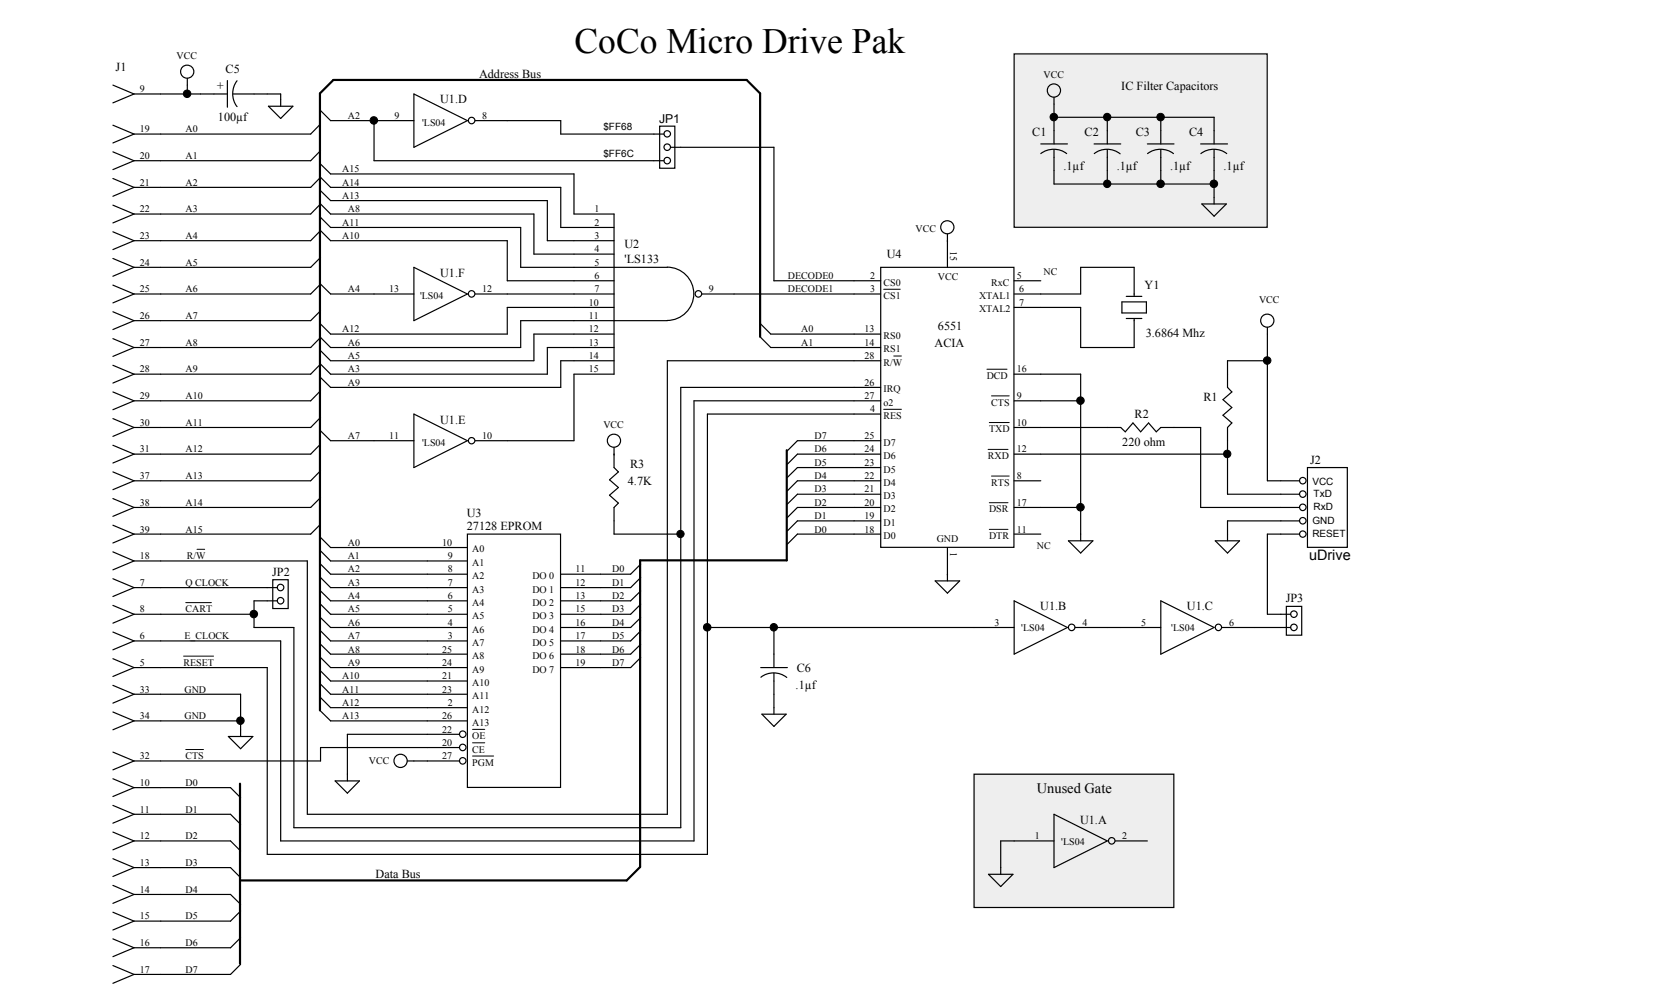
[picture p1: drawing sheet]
<svg xmlns="http://www.w3.org/2000/svg" width="356mm" height="216mm" viewBox="0 0 356 216" stroke-linecap="round" stroke-linejoin="round" font-family="sans-serif">
<path d="M208.8 165.9h43v28.7h-43z" fill="#eee"/>
<path d="M208.8 165.9h43v28.7h-43z" fill="none" stroke="#eee" stroke-width=".21"/>
<path d="M208.9 166h42.9v28.6h-42.9z" fill="none" stroke="#000" stroke-width=".25"/>
<path d="M217.4 11.5h54.5v37.3h-54.5z" fill="#eee"/>
<path d="M217.4 11.4h54.5v37.4h-54.5z" fill="none" stroke="#eee" stroke-width=".21"/>
<g fill="none" stroke="#000" stroke-width=".25">
<path d="M24.2 18.2l4.5 2M40.2 16.8v3.4M48.8 17.3v5.7M50.8 17.3a4.6 4.6 0 0 0 0 5.6M217.5 11.6h54.3v37.1h-54.3zM24.2 26.8l4.5 1.9M24.2 32.6l4.5 1.9M24.2 38.3l4.5 1.9M28.7 20.2h20.1M28.7 20.2l-4.5 1.9M28.7 28.7l-4.5 1.9M28.7 34.5l-4.5 1.9"/>
<path d="M50 20.2h10.2v2.6M57.6 22.8h5.2l-2.6 2.6zM68.7 35.2l2.2 2.1h52.2v8.6h8.6v34.3h-8.6v14.3h-21.2M68.7 23.7l2.2 2.2h17.9M68.7 26.6l-2.1 2.1h-37.9M68.7 32.3l-2.1 2.2h-37.9M80.2 25.9h.1M80.2 25.9v8.6h62.2M88.8 20.2l11.4 5.7-11.4 5.7zM101.9 25.9h18.4v2.8h22.1M141.5 27.1h3.2v9h-3.2zM143.8 31.6h22.2v28.6h22.9"/>
<path d="M223.2 32.9a4.6 4.6 0 0 1 5.6 0M223.2 30.9h5.7M226.1 20.9v10M226.1 32v7.5h34.3M226.1 25.1h34.3v5.8M234.7 30.9h5.7M234.7 32.9a4.5 4.5 0 0 1 5.5 .1M237.5 25.1v5.8M237.5 32v7.5M246.1 30.9h5.7M246.1 32.9a4.6 4.6 0 0 1 5.6 0M249 25.1v5.8"/>
<path d="M249 32v7.5M257.5 30.9h5.8M257.6 32.9a4.6 4.6 0 0 1 5.5 0M260.4 32v11.7M24.2 49.7l4.5 1.9M24.2 44l4.5 1.9M24.2 55.4l4.5 1.9M28.7 45.9h37.9l2.1-2.2 2.2 2.2h43.6v8.6h17.2M28.7 40.2h37.9l2.1-2.2 2.2 2.2h49.4v8.6h11.4M28.7 51.6h37.9l2.1-2.2 2.2 2.2h37.9v8.6h22.9M28.7 40.2l-4.5 1.9M28.7 51.6l-4.5 1.9"/>
<path d="M28.7 45.9l-4.5 1.9M28.7 57.3l-4.5 1.9M68.7 46.6l2.2 2.2h40.8v8.5h31.4M68.7 40.9l2.2 2.1h46.5v8.6h14.3M68.7 55.2l-2.1 2.1h-37.9M88.8 57.3l11.4 5.7-11.4 5.7zM143.1 57.3a5.7 5.7 0 0 1 5.7 5.7 5.7 5.7 0 0 1-5.7 5.7M188.9 57.3h28.6v60h-28.6zM203.2 51.6h.1M203.2 50.2v7.1M257.8 43.7h5.2l-2.6 2.7zM24.2 72.6l4.5 1.9"/>
<path d="M24.2 78.3l4.5 1.9M24.2 61.1l4.5 1.9M24.2 66.8l4.5 1.9M28.7 63h37.9l2.1-2.1 2.2 2.1h17.9M28.7 74.5l-4.5 1.9M28.7 63l-4.5 1.9M28.7 68.7l-4.5 2M68.7 66.6l-2.1 2.1h-37.9M101.9 63h29.8M131.7 65.9h-22.9v5.7h-37.9l-2.2-2.1M131.7 71.6h-17.2v5.7h-43.6l-2.2-2.1M131.7 74.5h-14.3v5.7h-46.5l-2.2-2.1-2.1 2.1h-37.9"/>
<path d="M131.7 77.3h-11.4v5.8h-49.4l-2.2-2.2M143.1 68.7h-31.4v5.8h-40.8l-2.2-2.2-2.1 2.2h-37.9M150.5 63h38.4M163.2 69.5l2.1 2.1h23.6M163.2 72.3l2.1 2.2h23.6M188.9 77.3h-45.8v97.3h-77.2v-54.3h-37.2M217.5 63h14.3v-5.7h11.4v6.2M217.5 60.2h5.7M217.5 65.9h14.3v8.6h11.4v-6.2M240.6 64.7h5.3v2.4h-5.3zM241.6 63.5h3.3M241.6 68.3h3.3"/>
<path d="M271.8 77.3h-8.5v5.8l.9 .9-1.9 1.7 1.9 1.7-1.9 1.6 1.9 1.7-.9 1v14.3h15.4M271.8 70.2v32.9h6.9M24.2 89.7l4.5 2M24.2 84l4.5 1.9M24.2 95.5l4.5 1.9M28.7 80.2l-4.5 1.9M28.7 91.7l-4.5 1.9M28.7 85.9l-4.5 1.9M28.7 97.4l-4.5 1.9M68.7 92.4l2.2 2.1h17.9M68.7 89.5l-2.1 2.2h-37.9M68.7 83.8l-2.1 2.1h-37.9"/>
<path d="M68.7 95.2l-2.1 2.2h-37.9M88.8 88.8l11.4 5.7-11.4 5.7zM131.7 97.4h.1M131.7 95.9v4.3l.9 1-1.9 1.7 1.9 1.6-1.9 1.7 1.9 1.7-.9 .9v5.7h14.3M188.9 85.9h-40.1v94.4h-88.6v-42.9h-31.5M188.9 83.1h-42.9v94.4h-83v-43h-8.5v-5.7h5M188.9 94.5h-17.9l-2.1 2.1M188.9 97.4h-17.9l-2.1 2.1M188.9 88.8h-37.2v94.4h-94.4v-40.1h-28.6M217.5 80.2h14.3v35.8M217.5 91.7h22.9l.9 .9 1.7-1.9 1.6 1.9 1.7-1.9 1.7 1.9 1-.9h8.5v17.1h21.2M217.5 85.9h14.3"/>
<path d="M217.5 97.4h45.8M24.2 106.9l4.5 1.9M24.2 101.2l4.5 1.9M24.2 112.6l4.5 1.9M24.2 118.3l4.5 2M28.7 108.8l-4.5 1.9M28.7 103.1l-4.5 1.9M28.7 114.5l-4.5 1.9M68.7 106.7l-2.1 2.1h-37.9M68.7 100.9l-2.1 2.2h-37.9M68.7 112.4l-2.1 2.1h-37.9M68.7 118.1l2.2 2.2h29.3"/>
<path d="M68.7 115.2l2.2 2.2h29.3M100.2 114.5h20v54.3h-20zM188.9 108.8h-17.9l-2.1 2.2M188.9 103.1h-17.9l-2.1 2.1M188.9 114.5h-17.9l-2.1 2.2M188.9 100.2h-17.9l-2.1 2.2M188.9 106h-17.9l-2.1 2.1M188.9 111.7h-17.9l-2.1 2.1M203.2 117.4v7.1M217.5 108.8h14.3M217.5 103.1h5.7M217.5 114.5h5.7"/>
<path d="M229.2 116h5.2l-2.6 2.6zM260.6 116h5.3l-2.6 2.6zM278.7 114.5h-6.9v17.2h5M278.7 111.7h-15.4v4.3M280.4 100.2h8.6v17.1h-8.6zM24.2 135.5l4.5 1.9M24.2 129.8l4.5 1.9M24.2 124.1l4.5 1.9M28.7 137.4l-4.5 1.9M28.7 131.7h25.8M28.7 131.7l-4.5 1.9M28.7 120.3l-4.5 1.9"/>
<path d="M28.7 126h30.8M28.7 126l-4.5 1.9M58.5 124.3h3.3v6.2h-3.3zM68.7 132.4l2.2 2.1h29.3M68.7 135.3l2.2 2.1h29.3M68.7 129.5l2.2 2.2h29.3M68.7 120.9l2.2 2.2h29.3M68.7 123.8l2.2 2.2h29.3M68.7 126.7l2.2 2.1h29.3M68.7 138.1l2.2 2.2h29.3M137.4 132.4l-2.1 2.1h-15M137.4 135.3l-2.1 2.1h-15"/>
<path d="M137.4 129.5l-2.1 2.2h-15M137.4 120.9l-2.1 2.2h-15M137.4 123.8l-2.1 2.2h-15M137.4 126.7l-2.1 2.1h-15M137.4 138.1l-2.1 2.2h-15M151.7 134.5h65.8M166 134.5v8.6M200.6 124.5h5.2l-2.6 2.7zM203.2 123.1h.1M217.5 128.8l11.4 5.7-11.4 5.8zM230.6 134.5h18.4M249 128.8l11.4 5.7-11.4 5.8z"/>
<path d="M262 134.5h14.8M275.9 130h3.3v6.2h-3.3zM24.2 152.7l4.5 1.9M24.2 146.9l4.5 1.9M24.2 141.2l4.5 1.9M28.7 154.6h22.9M28.7 154.6l-4.5 1.9M28.7 148.8h22.9v9.1M28.7 148.8l-4.5 1.9M28.7 143.1l-4.5 1.9M49 157.9h5.2l-2.6 2.6zM68.7 152.4l2.2 2.2h29.3"/>
<path d="M68.7 146.7l2.2 2.1h29.3M68.7 141l2.2 2.1h29.3M68.7 143.8l2.2 2.2h29.3M68.7 149.6l2.2 2.1h29.3M98.6 157.4h-24.1v10M137.4 141l-2.1 2.1h-15M163.2 143.1h5.7M163.2 145.2a4.5 4.5 0 0 1 5.5 0M163.4 153.1h5.2l-2.6 2.6zM166 144.3v8.8M24.2 161.2l4.5 2M24.2 172.7l4.5 1.9"/>
<path d="M24.2 167l4.5 1.9M24.2 178.4l4.5 1.9M28.7 163.2l-4.5 1.9M28.7 174.6h20.7l2.2 2.1M28.7 174.6l-4.5 1.9M28.7 168.9h20.7l2.2 2.1M28.7 168.9l-4.5 1.9M71.9 167.4h5.2l-2.6 2.7zM87.4 163.2h11.2M98.6 160.3h-29.9v2.9h-40M226.1 174.6l11.4 5.7-11.4 5.7zM24.2 184.1l4.5 1.9"/>
<path d="M24.2 195.6l4.5 1.9M24.2 189.8l4.5 2M28.7 180.3h20.7l2.2 2.2M28.7 180.3l-4.5 1.9M28.7 186h20.7l2.2 2.2M28.7 186l-4.5 1.9M28.7 197.5l-4.5 1.9M28.7 191.8h20.7l2.2 2.1M28.7 191.8l-4.5 1.9M51.6 195.3l-2.2 2.2h-20.7M212 187.5h5.3l-2.7 2.6zM226.1 180.3h-11.5v7.2"/>
<path d="M239.2 180.3h6.9M24.2 201.3l4.5 1.9M24.2 207l4.5 1.9M28.7 203.2l-4.5 1.9M28.7 208.9l-4.5 1.9M51.6 201l-2.2 2.2h-20.7M51.6 206.8l-2.2 2.1h-20.7"/>
<circle cx="40.2" cy="15.4" r="1.42"/>
<circle cx="226" cy="19.4" r="1.43"/>
<circle cx="101.2" cy="25.8" r=".7"/>
<circle cx="143.1" cy="34.4" r=".7"/>
<circle cx="143.1" cy="31.6" r=".7"/>
<circle cx="143.1" cy="28.7" r=".69"/>
<circle cx="203.2" cy="48.7" r="1.42"/>
<circle cx="101.2" cy="63" r=".7"/>
<circle cx="149.8" cy="63" r=".7"/>
<circle cx="271.8" cy="68.8" r="1.42"/>
<circle cx="101.2" cy="94.5" r=".69"/>
<circle cx="131.7" cy="94.5" r="1.42"/>
<circle cx="279.4" cy="108.8" r=".7"/>
<circle cx="279.4" cy="105.9" r=".7"/>
<circle cx="279.4" cy="111.6" r=".7"/>
<circle cx="279.4" cy="103.1" r=".7"/>
<circle cx="279.4" cy="114.5" r=".69"/>
<circle cx="60.2" cy="128.8" r=".7"/>
<circle cx="60.2" cy="126" r=".7"/>
<circle cx="229.8" cy="134.5" r=".7"/>
<circle cx="261.3" cy="134.5" r=".68"/>
<circle cx="277.5" cy="131.7" r=".7"/>
<circle cx="277.5" cy="134.5" r=".7"/>
<circle cx="99.2" cy="157.4" r=".7"/>
<circle cx="85.9" cy="163.1" r="1.43"/>
<circle cx="99.2" cy="160.2" r=".7"/>
<circle cx="99.2" cy="163.1" r=".7"/>
<circle cx="238.4" cy="180.3" r=".7"/>
</g>
<path d="M163 72.2v-52.2l-2.9-2.9h-88.6l-2.9 2.9v132.3M168.7 96.5v23.6h-31.4v65.8l-2.9 2.9h-82.9M51.5 168v38.6" fill="none" stroke="#000" stroke-width=".47"/>
<g fill="#000">
<circle cx="40.1" cy="20.1" r=".81"/>
<circle cx="80.2" cy="25.8" r=".81"/>
<circle cx="226" cy="25.1" r=".81"/>
<circle cx="237.5" cy="39.4" r=".79"/>
<circle cx="237.5" cy="25.1" r=".79"/>
<circle cx="248.9" cy="25.1" r=".81"/>
<circle cx="248.9" cy="39.4" r=".81"/>
<circle cx="260.3" cy="39.4" r=".81"/>
<circle cx="271.8" cy="77.3" r=".81"/>
<circle cx="231.7" cy="85.9" r=".81"/>
<circle cx="263.2" cy="97.3" r=".79"/>
<circle cx="145.9" cy="114.5" r=".78"/>
<circle cx="231.7" cy="108.8" r=".81"/>
<circle cx="54.4" cy="131.7" r=".81"/>
<circle cx="151.7" cy="134.5" r=".81"/>
<circle cx="166" cy="134.5" r=".79"/>
<circle cx="51.6" cy="154.5" r=".81"/>
</g>
<g fill="none" stroke="#000" stroke-width=".21">
<path d="M189.5 62h3.6M191.7 76.3h1.6M211.7 79.2h4.3M189.5 87.8h3.8M211.9 96.4h4.3M212.2 90.6h4.3M212.6 84.9h3.9M42.2 117.8h1.7M212.2 107.8h4M212.2 113.5h4M212.6 102.1h3.9M39.8 129.2h5.5"/>
<path d="M39.4 140.7h6.4M101.3 156.4h2.7M101.3 159.3h2.7M39.8 160.7h3.8M101.3 162.1h4.6"/>
<circle cx="40.1" cy="20.1" r=".81"/>
<circle cx="80.2" cy="25.8" r=".81"/>
<circle cx="226" cy="25.1" r=".81"/>
<circle cx="237.5" cy="39.4" r=".79"/>
<circle cx="237.5" cy="25.1" r=".79"/>
<circle cx="248.9" cy="25.1" r=".81"/>
<circle cx="248.9" cy="39.4" r=".81"/>
<circle cx="260.3" cy="39.4" r=".81"/>
<circle cx="271.8" cy="77.3" r=".81"/>
<circle cx="231.7" cy="85.9" r=".81"/>
<circle cx="263.2" cy="97.3" r=".79"/>
<circle cx="145.9" cy="114.5" r=".78"/>
<circle cx="231.7" cy="108.8" r=".81"/>
<circle cx="54.4" cy="131.7" r=".81"/>
<circle cx="151.7" cy="134.5" r=".81"/>
<circle cx="166" cy="134.5" r=".79"/>
<circle cx="51.6" cy="154.5" r=".81"/>
</g>
<text font-size="7.6" x="123.2" y="11.4">CoCo Micro Drive Pak</text>
<g font-size="3.1">
<text x="280.8" y="120.1">uDrive</text>
<text x="222.4" y="169.9">Unused Gate</text>
</g>
<g font-size="2.6">
<text x="24.8" y="15.2">J1</text>
<text x="48.4" y="15.7">C5</text>
<text x="102.7" y="16.7">Address Bus</text>
<text x="48.1" y="19" transform="rotate(-90 48.1 19)">+</text>
<text x="94.4" y="22.2">U1.D</text>
<text x="240.5" y="19.3">IC Filter Capacitors</text>
<text x="46.7" y="26">100µf</text>
<text x="141.4" y="26.5">JP1</text>
<text x="221.4" y="29.1">C1</text>
<text x="232.6" y="29.1">C2</text>
<text x="243.6" y="29.1">C3</text>
<text x="255" y="29.1">C4</text>
<text x="228.1" y="36.4">.1µf</text>
<text x="239.5" y="36.4">.1µf</text>
<text x="251" y="36.4">.1µf</text>
<text x="262.4" y="36.4">.1µf</text>
<text x="133.9" y="53.2">U2</text>
<text x="94.4" y="59.4">U1.F</text>
<text x="133.9" y="56.5">'LS133</text>
<text x="190.2" y="55.3">U4</text>
<text x="245.5" y="62">Y1</text>
<text x="201.2" y="70.8">6551</text>
<text x="200.4" y="74.4">ACIA</text>
<text x="245.7" y="72.2">3.6864 Mhz</text>
<text x="243.3" y="89.6">R2</text>
<text x="258.1" y="86">R1</text>
<text x="94.4" y="90.8">U1.E</text>
<text x="240.7" y="95.6">220 ohm</text>
<text x="135.1" y="100.3">R3</text>
<text x="281" y="99.4">J2</text>
<text x="134.7" y="103.9">4.7K</text>
<text x="100.1" y="113.7">27128 EPROM</text>
<text x="100.1" y="110.8">U3</text>
<text x="58.4" y="123.4">JP2</text>
<text x="223.1" y="130.9">U1.B</text>
<text x="254.6" y="130.9">U1.C</text>
<text x="275.8" y="129.2">JP3</text>
<text x="170.9" y="144">C6</text>
<text x="170.6" y="147.8">.1µf</text>
<text x="231.6" y="176.6">U1.A</text>
<text x="80.6" y="188.3">Data Bus</text>
</g>
<g font-size="2.1">
<text x="37.9" y="12.6">VCC</text>
<text x="223.8" y="16.7">VCC</text>
<text x="30" y="19.8">9</text>
<text x="30" y="28.4">19</text>
<text x="39.8" y="28.4">A0</text>
<text x="74.6" y="25.5">A2</text>
<text x="84.6" y="25.5">9</text>
<text x="90.6" y="26.9">'LS04</text>
<text x="103.4" y="25.5">8</text>
<text x="129.4" y="27.9">$FF68</text>
<text x="30" y="34.1">20</text>
<text x="39.8" y="34.1">A1</text>
<text x="129.4" y="33.6">$FF6C</text>
<text x="30" y="39.8">21</text>
<text x="39.8" y="39.8">A2</text>
<text x="73.4" y="39.8">A14</text>
<text x="73.4" y="37">A15</text>
<text x="30" y="45.5">22</text>
<text x="39.8" y="45.5">A3</text>
<text x="73.4" y="42.7">A13</text>
<text x="74.6" y="45.5">A8</text>
<text x="127.5" y="45.5">1</text>
<text x="30" y="51.2">23</text>
<text x="39.8" y="51.2">A4</text>
<text x="73.4" y="51.2">A10</text>
<text x="73.4" y="48.4">A11</text>
<text x="127.5" y="48.4">2</text>
<text x="127.5" y="51.2">3</text>
<text x="196.4" y="49.8">VCC</text>
<text x="203.8" y="53.8" transform="rotate(90 203.8 53.8)">15</text>
<text x="30" y="57">24</text>
<text x="39.8" y="57">A5</text>
<text x="127.5" y="54.1">4</text>
<text x="127.5" y="57">5</text>
<text x="127.5" y="59.8">6</text>
<text x="169" y="59.8">DECODE0</text>
<text x="186.6" y="59.8">2</text>
<text x="218.1" y="59.8">5</text>
<text x="223.8" y="58.9">NC</text>
<text x="30" y="62.7">25</text>
<text x="39.8" y="62.7">A6</text>
<text x="74.6" y="62.7">A4</text>
<text x="83.4" y="62.7">13</text>
<text x="90.1" y="64.1">'LS04</text>
<text x="103.4" y="62.7">12</text>
<text x="126.3" y="65.5">10</text>
<text x="127.5" y="62.7">7</text>
<text x="152.1" y="62.7">9</text>
<text x="169" y="62.7">DECODE1</text>
<text x="186.6" y="62.7">3</text>
<text x="189.5" y="64.1">CS1</text>
<text x="189.5" y="61.3">CS0</text>
<text x="201.2" y="60.1">VCC</text>
<text x="210" y="64.1">XTAL1</text>
<text x="212.6" y="61.3">RxC</text>
<text x="218.6" y="62.7">6</text>
<text x="218.6" y="65.5">7</text>
<text x="270" y="65.1">VCC</text>
<text x="30" y="68.4">26</text>
<text x="39.8" y="68.4">A7</text>
<text x="73.4" y="71.2">A12</text>
<text x="126.3" y="68.4">11</text>
<text x="126.3" y="71.2">12</text>
<text x="171.8" y="71.2">A0</text>
<text x="185.4" y="71.2">13</text>
<text x="210" y="67">XTAL2</text>
<text x="30" y="74.1">27</text>
<text x="39.8" y="74.1">A8</text>
<text x="74.6" y="74.1">A6</text>
<text x="74.6" y="77">A5</text>
<text x="126.3" y="74.1">13</text>
<text x="126.3" y="77">14</text>
<text x="171.8" y="74.1">A1</text>
<text x="185.4" y="74.1">14</text>
<text x="185.4" y="77">28</text>
<text x="189.5" y="72.7">RS0</text>
<text x="189.5" y="75.6">RS1</text>
<text x="30" y="79.8">28</text>
<text x="39.8" y="79.8">A9</text>
<text x="74.6" y="79.8">A3</text>
<text x="74.6" y="82.7">A9</text>
<text x="126.3" y="79.8">15</text>
<text x="185.4" y="82.7">26</text>
<text x="189.5" y="78.4">R/W</text>
<text x="211.6" y="81.3">DCD</text>
<text x="218.1" y="79.8">16</text>
<text x="30" y="85.6">29</text>
<text x="39.8" y="85.6">A10</text>
<text x="185.4" y="85.6">27</text>
<text x="186.6" y="88.4">4</text>
<text x="189.5" y="89.9">RES</text>
<text x="189.5" y="84.1">IRQ</text>
<text x="189.5" y="87">o2</text>
<text x="212.6" y="87">CTS</text>
<text x="218.1" y="85.6">9</text>
<text x="30" y="91.3">30</text>
<text x="39.8" y="91.3">A11</text>
<text x="74.6" y="94.1">A7</text>
<text x="83.4" y="94.1">11</text>
<text x="90.6" y="95.6">'LS04</text>
<text x="103.4" y="94.1">10</text>
<text x="129.4" y="91.8">VCC</text>
<text x="174.7" y="94.1">D7</text>
<text x="185.4" y="94.1">25</text>
<text x="189.5" y="95.6">D7</text>
<text x="212.1" y="92.7">TXD</text>
<text x="218.1" y="91.3">10</text>
<text x="30" y="97">31</text>
<text x="39.8" y="97">A12</text>
<text x="174.7" y="99.9">D5</text>
<text x="174.7" y="97">D6</text>
<text x="185.4" y="97">24</text>
<text x="185.4" y="99.9">23</text>
<text x="189.5" y="98.4">D6</text>
<text x="189.5" y="101.3">D5</text>
<text x="211.9" y="98.4">RXD</text>
<text x="218.1" y="97">12</text>
<text x="30" y="102.7">37</text>
<text x="39.8" y="102.7">A13</text>
<text x="174.7" y="105.6">D3</text>
<text x="174.7" y="102.7">D4</text>
<text x="185.4" y="102.7">22</text>
<text x="185.4" y="105.6">21</text>
<text x="189.5" y="104.1">D4</text>
<text x="189.5" y="107">D3</text>
<text x="212.6" y="104.1">RTS</text>
<text x="218.1" y="102.7">8</text>
<text x="281.5" y="103.9">VCC</text>
<text x="281.7" y="106.6">TxD</text>
<text x="30" y="108.5">38</text>
<text x="39.8" y="108.5">A14</text>
<text x="174.7" y="111.3">D1</text>
<text x="174.7" y="108.5">D2</text>
<text x="185.4" y="108.5">20</text>
<text x="185.4" y="111.3">19</text>
<text x="189.5" y="109.9">D2</text>
<text x="189.5" y="112.7">D1</text>
<text x="212.1" y="109.9">DSR</text>
<text x="218.1" y="108.5">17</text>
<text x="281.5" y="112.3">GND</text>
<text x="281.7" y="109.4">RxD</text>
<text x="30" y="114.2">39</text>
<text x="30" y="119.9">18</text>
<text x="39.8" y="114.2">A15</text>
<text x="40" y="119.9">R/W</text>
<text x="74.6" y="119.9">A1</text>
<text x="74.6" y="117">A0</text>
<text x="94.9" y="117">10</text>
<text x="96.1" y="119.9">9</text>
<text x="101.3" y="118.4">A0</text>
<text x="174.7" y="114.2">D0</text>
<text x="185.4" y="114.2">18</text>
<text x="189.5" y="115.6">D0</text>
<text x="200.9" y="116.3">GND</text>
<text x="203.8" y="118.4" transform="rotate(90 203.8 118.4)">1</text>
<text x="212.1" y="115.6">DTR</text>
<text x="218.1" y="114.2">11</text>
<text x="222.4" y="117.7">NC</text>
<text x="281.5" y="115.1">RESET</text>
<text x="30" y="125.6">7</text>
<text x="39.8" y="125.6">Q CLOCK</text>
<text x="74.6" y="125.6">A3</text>
<text x="74.6" y="122.7">A2</text>
<text x="96.1" y="122.7">8</text>
<text x="96.1" y="125.6">7</text>
<text x="101.3" y="121.3">A1</text>
<text x="101.3" y="124.2">A2</text>
<text x="114.2" y="124.2">DO 0</text>
<text x="123.4" y="122.7">11</text>
<text x="123.4" y="125.6">12</text>
<text x="131.3" y="122.7">D0</text>
<text x="131.3" y="125.6">D1</text>
<text x="30" y="131.3">8</text>
<text x="39.8" y="131.3">CART</text>
<text x="74.6" y="131.3">A5</text>
<text x="74.6" y="128.5">A4</text>
<text x="96.1" y="128.5">6</text>
<text x="96.1" y="131.3">5</text>
<text x="101.3" y="127">A3</text>
<text x="101.3" y="129.9">A4</text>
<text x="114.2" y="127">DO 1</text>
<text x="114.2" y="129.9">DO 2</text>
<text x="123.4" y="128.5">13</text>
<text x="123.4" y="131.3">15</text>
<text x="131.3" y="131.3">D3</text>
<text x="131.3" y="128.5">D2</text>
<text x="30" y="137">6</text>
<text x="39.6" y="137">E_CLOCK</text>
<text x="74.6" y="134.2">A6</text>
<text x="74.6" y="137">A7</text>
<text x="96.1" y="134.2">4</text>
<text x="96.1" y="137">3</text>
<text x="101.3" y="132.8">A5</text>
<text x="101.3" y="135.6">A6</text>
<text x="114.2" y="132.8">DO 3</text>
<text x="114.2" y="135.6">DO 4</text>
<text x="123.4" y="134.2">16</text>
<text x="123.4" y="137">17</text>
<text x="131.3" y="134.2">D4</text>
<text x="131.3" y="137">D5</text>
<text x="213.3" y="134.2">3</text>
<text x="219" y="135.4">'LS04</text>
<text x="232.2" y="134.2">4</text>
<text x="244.8" y="134.2">5</text>
<text x="251.2" y="135.4">'LS04</text>
<text x="263.6" y="134.2">6</text>
<text x="30" y="142.7">5</text>
<text x="39.3" y="142.7">RESET</text>
<text x="74.6" y="142.7">A9</text>
<text x="74.6" y="139.9">A8</text>
<text x="94.9" y="139.9">25</text>
<text x="94.9" y="142.7">24</text>
<text x="101.3" y="138.5">A7</text>
<text x="101.3" y="141.4">A8</text>
<text x="114.2" y="138.5">DO 5</text>
<text x="114.2" y="141.4">DO 6</text>
<text x="123.4" y="139.9">18</text>
<text x="123.4" y="142.7">19</text>
<text x="131.3" y="139.9">D6</text>
<text x="131.3" y="142.7">D7</text>
<text x="30" y="148.5">33</text>
<text x="39.6" y="148.5">GND</text>
<text x="73.4" y="145.6">A10</text>
<text x="73.4" y="148.5">A11</text>
<text x="94.9" y="145.6">21</text>
<text x="94.9" y="148.5">23</text>
<text x="101.3" y="144.2">A9</text>
<text x="101.3" y="147.1">A10</text>
<text x="101.3" y="149.9">A11</text>
<text x="114.2" y="144.2">DO 7</text>
<text x="30" y="154.2">34</text>
<text x="39.6" y="154.2">GND</text>
<text x="73.4" y="151.3">A12</text>
<text x="73.4" y="154.2">A13</text>
<text x="94.9" y="154.2">26</text>
<text x="96.1" y="151.3">2</text>
<text x="101.3" y="152.8">A12</text>
<text x="101.3" y="155.6">A13</text>
<text x="94.9" y="157.1">22</text>
<text x="94.9" y="159.9">20</text>
<text x="101.3" y="158.5">OE</text>
<text x="101.3" y="161.4">CE</text>
<text x="30" y="162.8">32</text>
<text x="39.8" y="162.8">CTS</text>
<text x="79.1" y="163.7">VCC</text>
<text x="94.9" y="162.8">27</text>
<text x="101.3" y="164.2">PGM</text>
<text x="30" y="168.5">10</text>
<text x="39.8" y="168.5">D0</text>
<text x="30" y="174.2">11</text>
<text x="30" y="180">12</text>
<text x="39.8" y="174.2">D1</text>
<text x="39.8" y="180">D2</text>
<text x="221.9" y="180">1</text>
<text x="240.7" y="180">2</text>
<text x="30" y="185.7">13</text>
<text x="39.8" y="185.7">D3</text>
<text x="227.6" y="181.1">'LS04</text>
<text x="30" y="191.4">14</text>
<text x="39.8" y="191.4">D4</text>
<text x="30" y="197.1">15</text>
<text x="39.8" y="197.1">D5</text>
<text x="30" y="202.8">16</text>
<text x="39.8" y="202.8">D6</text>
<text x="30" y="208.5">17</text>
<text x="39.8" y="208.5">D7</text>
</g>
</svg>
